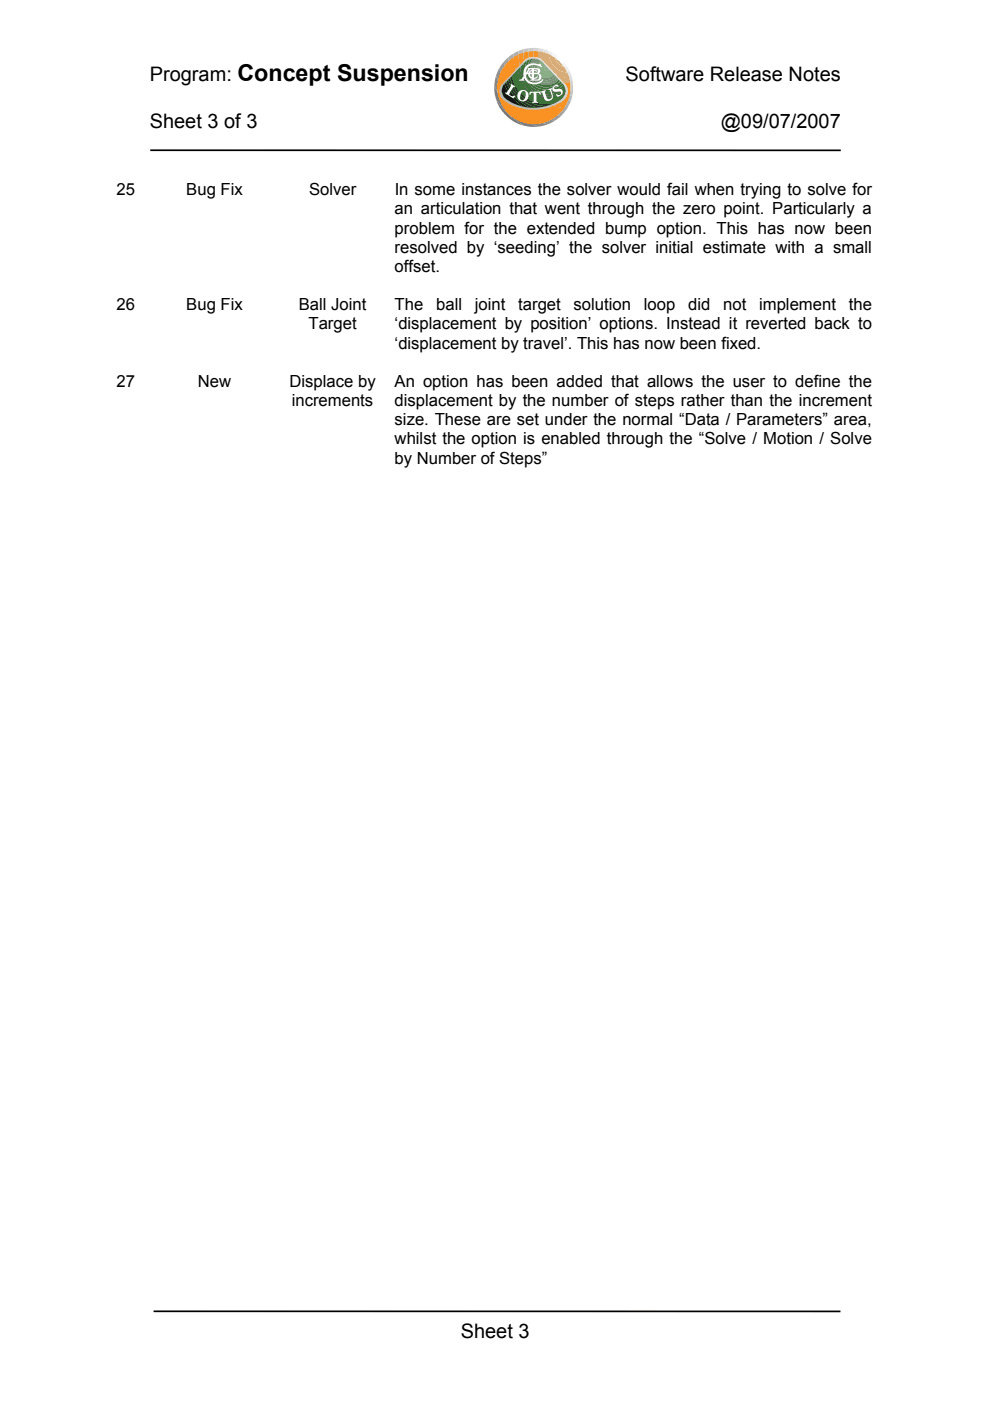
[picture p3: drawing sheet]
<svg xmlns="http://www.w3.org/2000/svg" width="210mm" height="297mm" viewBox="0 0 210 297" stroke-linecap="round" stroke-linejoin="round" font-family="sans-serif">
<path d="M105.2 21a16.7 16.7 0 0 0 6 5.7 8.4 8.4 0 0 1-6-5.7z" fill-rule="evenodd" fill="#777"/>
<path d="M104.8 18a15 15 0 0 0 9.4 8.8l-1.7 .1a4.9 4.9 0 0 1-3.3-1.5 15 15 0 0 1-3.5-3.6l-.6-.9-.2-.7z" fill-rule="evenodd" fill="#7e7e7e"/>
<path d="M105.2 16a14.2 14.2 0 0 0 11 10.4h-.3a3.9 3.9 0 0 1-3.7-.3 14.5 14.5 0 0 1-7.4-8.3z" fill-rule="evenodd" fill="#888"/>
<path d="M105.9 14.4a13 13 0 0 0 11.9 11.1l-1 .6a1.95 1.95 0 0 1-2.1-.1 13.8 13.8 0 0 1-9.5-10.1z" fill-rule="evenodd" fill="#909090"/>
<path d="M106.7 13.2l.1-.1a12 12 0 0 0 12.2 11.5l-1.2 .9a12.8 12.8 0 0 1-11.9-11.2z" fill-rule="evenodd" fill="#9a9a9a"/>
<path d="M107.1 12.7l.7-.6v1.2a11 11 0 0 0 10.6 10.3l1.5-.1-.9 1a11.9 11.9 0 0 1-12.2-11.5z" fill-rule="evenodd" fill="#a1a1a1"/>
<path d="M107.8 12.1l1.1-.8a10 10 0 0 0 11.7 11.1l-.7 1.1-1.5 .1a11.1 11.1 0 0 1-10.6-10.3z" fill-rule="evenodd" fill="#aaa"/>
<path d="M108.9 11.3l1-.5-.1 2.3a9.1 9.1 0 0 0 8.4 8.4h1.2l1.7-.2-.1 .3a1.23 1.23 0 0 1-1.6 .9 10.1 10.1 0 0 1-10.5-11.2z" fill-rule="evenodd" fill="#b2b2b2"/>
<path d="M109.9 10.8l1.2-.4-.3 2.5a8.1 8.1 0 0 0 7.6 7.7l1.9-.2 1.1-.2-.2 .7a.55 .55 0 0 1-.7 .5l-2.3 .1a9.1 9.1 0 0 1-8.4-8.4z" fill-rule="evenodd" fill="#bbb"/>
<path d="M111.1 10.4l1.1-.2a7 7 0 0 0 1.8 7.4 7 7 0 0 0 7.5 1.4v.5a.77 .77 0 0 1-.9 .9l-1.1 .1a8.3 8.3 0 0 1-5.3-1.4 8.1 8.1 0 0 1-3.4-6.2z" fill-rule="evenodd" fill="#c3c3c3"/>
<path d="M112.2 10.2h1.1l-.4 1.5-.1 1.2a6.1 6.1 0 0 0 5.6 5.6l1.6-.1 1.5-.5v1.1a7 7 0 0 1-7.5-1.4 7 7 0 0 1-1.8-7.4z" fill-rule="evenodd" fill="#ccc"/>
<path d="M113.3 10.2l1 .1a5.2 5.2 0 0 0-.3 3.7l.3 .5a4.8 4.8 0 0 0 2.6 2.6 4.9 4.9 0 0 0 4.5-.2v.3a.77 .77 0 0 1-.8 1.1 6.9 6.9 0 0 1-2.9 .1 6.1 6.1 0 0 1-4.9-5.5l.1-1.2z" fill-rule="evenodd" fill="#d4d4d4"/>
<path d="M114.3 10.3l1.1 .2-.5 1.4v1.3l.4 1.3 .9 1.1 1 .6 1 .3 1.6-.1 1.3-.5 .2 .5a.48 .48 0 0 1-.5 .7 5.1 5.1 0 0 1-5.7-1.2 5.1 5.1 0 0 1-1.2-4.3z" fill-rule="evenodd" fill="#ddd"/>
<path d="M115.4 10.5l1 .3-.5 1-.1 1a3.1 3.1 0 0 0 2.8 2.7h.8l.7-.2a.46 .46 0 0 1 .6-.3 .46 .46 0 0 1 .3 .6v.1a.62 .62 0 0 1-.7 .6l-.9 .2-1.5-.1-1.1-.4-1-.8-.5-.7-.4-1.3v-1.3z" fill-rule="evenodd" fill="#e5e5e5"/>
<path d="M116.4 10.8l.6 .3a.25 .25 0 0 1 .3 .2 .25 .25 0 0 1-.2 .3 2.01 2.01 0 0 0 .5 2.5 2.01 2.01 0 0 0 2.6-.1l.3 .5a.38 .38 0 0 1 .2 .4 .38 .38 0 0 1-.5 .3l-.8 .3h-.8a3.1 3.1 0 0 1-2.8-2.7l.1-1z" fill-rule="evenodd" fill="#eee"/>
<path d="M117.2 11.3l.9 .5-.2 .5v.4a1.05 1.05 0 0 0 .8 .8l.5-.1a.42 .42 0 0 1 .5-.1 .42 .42 0 0 1 .3 .4l.1 .1a.39 .39 0 0 1-.4 .6 2.02 2.02 0 0 1-2.4-.6 2.02 2.02 0 0 1-.1-2.5z" fill-rule="evenodd" fill="#f6f6f6"/>
<path d="M118 11.9a.42 .42 0 0 1 .6 .3l.8 .8a.29 .29 0 0 1 0 .3 .29 .29 0 0 1-.3 .2h-.4a1.05 1.05 0 0 1-.8-.8z" fill-rule="evenodd" fill="#fff"/>
<path d="M105.5 19.2l1.5 2.5 1 1.1 2.2 2 2.4 1.5a7.8 7.8 0 0 1-6.8-5.4z" fill-rule="evenodd" fill="#ff8911"/>
<path d="M105.6 17a15.7 15.7 0 0 0 9.2 9.1l-.2 .1a3.8 3.8 0 0 1-3.9-1.1l-2.7-2.3a14 14 0 0 1-2.5-3.7z" fill-rule="evenodd" fill="#ff8e17"/>
<path d="M106.2 15.3a14.9 14.9 0 0 0 10.3 10.3l-.4 .2a2.5 2.5 0 0 1-2.8-.3 15.7 15.7 0 0 1-7.7-8.8z" fill-rule="evenodd" fill="#ff921d"/>
<path d="M107 14a13.9 13.9 0 0 0 10.8 10.8l-1.2 .7a14.3 14.3 0 0 1-10.4-10.3z" fill-rule="evenodd" fill="#ff9623"/>
<path d="M107.9 12.9a12.8 12.8 0 0 0 10.9 11l-.9 .9a13.6 13.6 0 0 1-10.9-10.9z" fill-rule="evenodd" fill="#ff9b29"/>
<path d="M107.9 12.9l1-.8a11.8 11.8 0 0 0 10.7 10.8l-.7 .9a12.5 12.5 0 0 1-11-10.9z" fill-rule="evenodd" fill="#ff9f2f"/>
<path d="M108.9 12.1l1-.5a10.7 10.7 0 0 0 10.3 10.3l-.5 .9a11.6 11.6 0 0 1-10.8-10.7z" fill-rule="evenodd" fill="#ffa435"/>
<path d="M109.9 11.6l1-.4a9.9 9.9 0 0 0 9.7 9.7l-.4 .9a10.6 10.6 0 0 1-10.3-10.2z" fill-rule="evenodd" fill="#ffa83a"/>
<path d="M111 11.2l1.1-.3a8.6 8.6 0 0 0 4.4 7.8 9.4 9.4 0 0 0 3.7 1h.7l-.3 1a9.5 9.5 0 0 1-9.6-9.5z" fill-rule="evenodd" fill="#ffad40"/>
<path d="M112.1 10.9l1-.1v.8a7.6 7.6 0 0 0 7.9 7l-.1 1.1h-.7a9 9 0 0 1-6.1-3 8.5 8.5 0 0 1-1.9-3.8z" fill-rule="evenodd" fill="#ffb146"/>
<path d="M113.1 10.8l1.1 .1a6.2 6.2 0 0 0 1.6 4.6 7.8 7.8 0 0 0 2.9 1.8l2.2 .3 .1 .8a.37 .37 0 0 1-.6 .2 7.5 7.5 0 0 1-7.3-7z" fill-rule="evenodd" fill="#ffb64c"/>
<path d="M114.2 10.9l1.1 .2 .1 1.3 .6 1.5 1 1.2 .9 .6a6.6 6.6 0 0 0 2.8 .9l.2 1-.9-.1a6.3 6.3 0 0 1-3.8-1.7 6.4 6.4 0 0 1-2-4.8z" fill-rule="evenodd" fill="#ffba52"/>
<path d="M115.3 11.1l.2 .1a1.07 1.07 0 0 1 1 1.2 4.7 4.7 0 0 0 3.8 3.1l.4 1a5.4 5.4 0 0 1-5.4-4.9z" fill-rule="evenodd" fill="#ffbf58"/>
<path d="M116.4 11.5l.3 .1a2.71 2.71 0 0 1 1.4 1.5l.5 .6a2.62 2.62 0 0 1 1.7 1.7 4.3 4.3 0 0 1-3.9-3.9z" fill-rule="evenodd" fill="#ffc35e"/>
<path d="M117.6 12.2l1 .8 1 1.2a3.3 3.3 0 0 1-2-2z" fill-rule="evenodd" fill="#ffc864"/>
<path d="M107.3 16.9l.3-.3a14.3 14.3 0 0 0 4.9 6.6l-2.4-.4a6.7 6.7 0 0 1-4-2.4 2.47 2.47 0 0 1 .9-3.1z" fill-rule="evenodd" fill="#b7b7b7"/>
<path d="M108.2 16a13.2 13.2 0 0 0 5.6 7.2l-1.2 .1a12.6 12.6 0 0 1-4.9-6.7z" fill-rule="evenodd" fill="#bababa"/>
<path d="M108.8 15.4a12.8 12.8 0 0 0 6.2 7.7h-.3a1.79 1.79 0 0 1-2.1-.7 12.5 12.5 0 0 1-4.4-6.4z" fill-rule="evenodd" fill="#bebebe"/>
<path d="M109.3 14.8a11.8 11.8 0 0 0 5.4 7.2l1.5 .8-.2 .1a1.94 1.94 0 0 1-2.1-.5 12.4 12.4 0 0 1-5.1-7z" fill-rule="evenodd" fill="#c2c2c2"/>
<path d="M109.6 14.5l.4-.4 .2 .7a11.3 11.3 0 0 0 1.9 3.9 11.7 11.7 0 0 0 5.2 3.8l-1.1 .3-1.5-.8a11.4 11.4 0 0 1-5.3-7.3z" fill-rule="evenodd" fill="#c6c6c6"/>
<path d="M110.6 13.4a10.6 10.6 0 0 0 7.7 8.6l-.5 .3a.88 .88 0 0 1-1.2-.1 11.2 11.2 0 0 1-5.5-5l-.5-1-.6-2.1z" fill-rule="evenodd" fill="#c9c9c9"/>
<path d="M111.1 12.9l.2-.2a10.1 10.1 0 0 0 1.5 4.5 9.5 9.5 0 0 0 6.5 4.2l-.8 .5a6.3 6.3 0 0 1-3.6-1.5 9.9 9.9 0 0 1-4.2-7.1z" fill-rule="evenodd" fill="#cdcdcd"/>
<path d="M111.4 12.6l.6-.3a9 9 0 0 0 8 8.5l-.6 .6a9.1 9.1 0 0 1-7-4.9l-.8-2.2a2.25 2.25 0 0 1-.2-1.7z" fill-rule="evenodd" fill="#d1d1d1"/>
<path d="M112 12.3l.7-.2a8.4 8.4 0 0 0 7.6 8l-.3 .6a6.2 6.2 0 0 1-3.1-.8 9.1 9.1 0 0 1-4.9-7.6z" fill-rule="evenodd" fill="#d5d5d5"/>
<path d="M112.8 12.1h.7a7.4 7.4 0 0 0 3.4 6 7.3 7.3 0 0 0 3.5 1.2l-.1 .8a8.3 8.3 0 0 1-7.5-8z" fill-rule="evenodd" fill="#d9d9d9"/>
<path d="M113.5 12.1l.7 .2a7.1 7.1 0 0 0 6.1 6.3l.1 .7a7.5 7.5 0 0 1-5.1-2.5l-1.2-2-.4-1z" fill-rule="evenodd" fill="#dcdcdc"/>
<path d="M114.3 12.3l.7 .4a6.3 6.3 0 0 0 4.8 5.1l.4 .7a6.7 6.7 0 0 1-5.9-6.2z" fill-rule="evenodd" fill="#e0e0e0"/>
<path d="M115.1 12.8l1.1 1.2 .9 1.4 1.6 1.2 1 1.1a5.9 5.9 0 0 1-4.6-4.9z" fill-rule="evenodd" fill="#e4e4e4"/>
<path d="M116.2 14l2.3 2.5-1.4-1.1z" fill-rule="evenodd" fill="#e8e8e8"/>
<path d="M106.8 18l.1-.2a9.1 9.1 0 0 0 3.7 4.6l.3 .2-2-.6-1.1-.6a2.34 2.34 0 0 1-1-3.4z" fill-rule="evenodd" fill="#003d00"/>
<path d="M107 17.7l.3-.3a8.8 8.8 0 0 0 5.1 5.4h-.2a3.6 3.6 0 0 1-2.9-1.4 8.1 8.1 0 0 1-2.3-3.7z" fill-rule="evenodd" fill="#074406"/>
<path d="M107.6 17.1l.1-.1 .5 1.3a8.7 8.7 0 0 0 3.7 3.7l2.1 .8a4.8 4.8 0 0 1-4.2-1.6 8.7 8.7 0 0 1-2.4-3.9z" fill-rule="evenodd" fill="#0e4b0d"/>
<path d="M108 16.6h.1a7.9 7.9 0 0 0 7.7 5.9l-.2 .1a4.1 4.1 0 0 1-3.7-.6 8.7 8.7 0 0 1-3.7-3.7 1.55 1.55 0 0 1-.3-1.5z" fill-rule="evenodd" fill="#165214"/>
<path d="M108.5 16.1l.1 .2a7.4 7.4 0 0 0 4.4 5.1l2 .6h1.2l1.7-.3-.2 .1a4.9 4.9 0 0 1-5.1 0 7.3 7.3 0 0 1-4.4-5.4z" fill-rule="evenodd" fill="#1d591b"/>
<path d="M108.8 15.8l.2-.1a7 7 0 0 0 6.4 5.8l2.1-.2 2-.9-.6 .7a4 4 0 0 1-2.7 .9h-.8a7.5 7.5 0 0 1-6-3.6l-.6-1.4a.93 .93 0 0 1 0-1.2z" fill-rule="evenodd" fill="#246122"/>
<path d="M109.4 15.2a6.5 6.5 0 0 0 10.4 4.4v.3a1.48 1.48 0 0 1-1.2 1.1l-1.3 .4-1.9 .1a6.9 6.9 0 0 1-6.4-5.9z" fill-rule="evenodd" fill="#2c6829"/>
<path d="M109.9 14.7a6 6 0 0 0 3.6 5.4 6 6 0 0 0 6.4-1.1v.1a.65 .65 0 0 1-.6 .9 6.4 6.4 0 0 1-9.8-4.9z" fill-rule="evenodd" fill="#336f30"/>
<path d="M110 14.5l.4-.3v.8a5.5 5.5 0 0 0 3.6 4.7 5.5 5.5 0 0 0 5.7-1.3l.1 .5a5.5 5.5 0 0 1-4.7 1.5 5.8 5.8 0 0 1-5.2-5.8z" fill-rule="evenodd" fill="#3a7637"/>
<path d="M110.8 13.6l.2-.1-.1 1.5a5 5 0 0 0 3.3 4.2 5 5 0 0 0 5.3-1.3l.2 .3a1.08 1.08 0 0 1-1 1 5.5 5.5 0 0 1-8.3-4.2v-.8z" fill-rule="evenodd" fill="#427c3e"/>
<path d="M111.2 13.3l.5-.4-.3 .9v1.2a4.5 4.5 0 0 0 4.1 4h.7a4.4 4.4 0 0 0 2.9-1.4l.4 .3a5 5 0 0 1-5.3 1.3 5 5 0 0 1-3.3-4.2v-1.3z" fill-rule="evenodd" fill="#498545"/>
<path d="M111.7 12.9l.7-.3-.4 .8-.1 1.5a4 4 0 0 0 3.5 3.6h.8l1.1-.3 .8-.4 .7-.6 .3 .4a4.4 4.4 0 0 1-2.9 1.4h-.7a4.5 4.5 0 0 1-4.1-4v-1.2z" fill-rule="evenodd" fill="#518d4c"/>
<path d="M112.4 12.6l.7-.2-.6 1.1-.1 1.3a3.5 3.5 0 0 0 3.1 3.2l1.6-.2 .4-.2 .9-.8 .4 .4-.7 .6-.8 .4-1.1 .3h-.8a4.1 4.1 0 0 1-3.5-3.6l.1-1.5z" fill-rule="evenodd" fill="#589353"/>
<path d="M113.1 12.4l.6 .1-.8 1.4 .1 1.5 .4 .9 .6 .6 1.1 .5 1 .1 1.2-.3 .8-.7 .3 .3-.9 .8-.4 .2-1.6 .2a3.5 3.5 0 0 1-3.1-3.2l.1-1.3z" fill-rule="evenodd" fill="#5f9a5a"/>
<path d="M113.7 12.5l.5 .1-.5 .6-.3 1.1a2.42 2.42 0 0 0 1.4 2.5l1.3 .2 .9-.3 .8-.6 .1 .2a.27 .27 0 0 1 .2 .2 .27 .27 0 0 1-.3 .3l-1.4 .7h-.9l-.9-.2-1-.8-.6-1.1-.1-1.2 .2-.8z" fill-rule="evenodd" fill="#67a161"/>
<path d="M114.1 12.7l.6 .2a2.04 2.04 0 0 0-.5 2.8l.5 .5a1.97 1.97 0 0 0 2.7-.5l.2 .3a.38 .38 0 0 1 0 .4 .38 .38 0 0 1-.3 .2l-1.2 .4-1.3-.2a2.41 2.41 0 0 1-1.4-1.8l.1-1.2z" fill-rule="evenodd" fill="#6ea968"/>
<path d="M114.3 13.2l.4-.3a.31 .31 0 0 1 .3 .3 .31 .31 0 0 1-.3 .3l-.3 .5-.1 .7a1.6 1.6 0 0 0 1.4 1.3l.8-.1 .6-.5 .1 .1a.3 .3 0 0 1 .2 .3 .3 .3 0 0 1-.3 .3l-.6 .3-1 .1-.8-.3-.6-.7a2.09 2.09 0 0 1 .2-2.3z" fill-rule="evenodd" fill="#75b06f"/>
<path d="M114.9 13.4a.3 .3 0 0 1 .4 .1 .3 .3 0 0 1-.3 .4l-.1 .8a1 1 0 0 0 .8 .8l.7-.1a.33 .33 0 0 1 .4-.3 .33 .33 0 0 1 .2 .4 .33 .33 0 0 1-.3 .3l-1 .2a1.6 1.6 0 0 1-1.4-1.3l.1-.7z" fill-rule="evenodd" fill="#7cb776"/>
<path d="M115.1 13.8a.34 .34 0 0 1 .4-.1 .34 .34 0 0 1 .2 .4 .49 .49 0 0 0-.2 .8 .49 .49 0 0 0 .8-.3 .46 .46 0 0 1 .3 .6 .46 .46 0 0 1-.6 .3h-.3a1.06 1.06 0 0 1-.8-.8v-.4z" fill-rule="evenodd" fill="#85be7c"/>
<path d="M115.4 14.3l.4-.3 .1 .2a.44 .44 0 0 1 .4 .5 .44 .44 0 0 1-.5 .3l-.4-.3z" fill-rule="evenodd" fill="#8dc685"/>
<g fill="#fff">
<path d="M108.3 17.8l.9 .5v.2h-.4l-.7 1.2a.57 .57 0 0 0 .1 .6 .57 .57 0 0 0 .6 .1l.3-.1 .2 .1-.5 .4-1.7-1.1 .4-.1 .8-1.4zM110.7 19.4l-.4 .7v.8l.1 .3 .5 .1 .4-.5 .2-1.1-.3-.4zM109.7 20.3a1.21 1.21 0 0 1 2.4 0 1.21 1.21 0 0 1-2.4 0zM112.3 19.5l2.3-.1 .1 .7h-.3l-.2-.4h-.5v1.8l.4 .1v.2h-1.3v-.1l.4-.2v-1.8h-.5l-.3 .4h-.2z" fill-rule="evenodd"/>
<path d="M114.6 19.5l1.1-.4-.2 .5 .4 1.1a.58 .58 0 0 0 .6 .3 .58 .58 0 0 0 .5-.3l-.3-1.4-.2-.2h-.2l-.1-.2 .8-.2-.1 .5 .3 1v.5l-.4 .5a.87 .87 0 0 1-1.5-.4l-.3-1.2h-.3z" fill-rule="evenodd"/>
<path d="M117.3 18.4l.3-.3 .6-.1 .2 .3-.1 .1-.3-.1h-.3l-.2 .5 .1 .1 1.2-.1 .5 .4v.7l-.4 .4-.7 .3-.3-.5 .1-.1a.48 .48 0 0 0 .7 .1 .48 .48 0 0 0 .1-.7l-1.3 .1a.65 .65 0 0 1-.2-1.1z" fill-rule="evenodd"/>
<path d="M111.6 13.9l1-.5h.9l.7 .2 .4-.2 .4 .9-1.3-.5h-1l-.8 .4-.4 1v.2l.5-.7-.1-.3 2.4 .2 .3 .6-.4 .4 .5 .2 .1 .4v.4l-.3 .4-.3 .1h-1.8l.3-.4-.6-.4-.1-.6h-.3l-.2 .4 .5 .9 .9 .5 1.3-.1 .9-.6a1.28 1.28 0 0 1-1.5 1.1h-.7l-.9-.3-.9-1-.1 .3 .2 .2h-1.2l.2-.2 .3-.1 .5-.6v-1.3zM112.4 14.7l.3 .1-.8 .6zM112.4 15.7h.3v.7l-.2-.2zM112.5 15.2l.2-.1v.3h-.3zM113.2 14.7l.8 .1v.5l-.1 .1h-.7v-.4l.7 .2-.2-.4-.3 .1zM113.2 15.7l1 .1 .1 .4-.1 .5-1 .1 .6-.2 .2-.3v-.2l-.3 .3-.5 .1z" fill-rule="evenodd"/>
</g>
<path d="M31.9 31.9h146.4M32.6 278h145.6" fill="none" stroke="#000" stroke-width=".36"/>
<text font-size="4.9" x="50.4" y="17.2">Concept Suspension</text>
<g font-size="4.2">
<text x="31.7" y="17.2">Program:</text>
<text x="132.7" y="17.2">Software Release Notes</text>
<text x="31.8" y="27.1">Sheet 3 of 3</text>
<text x="152.8" y="27.1">@09/07/2007</text>
<text x="97.7" y="283.6">Sheet 3</text>
</g>
<g font-size="3.5">
<text x="24.7" y="41.4">25</text>
<text x="39.5" y="41.4">Bug Fix</text>
<text x="65.5" y="41.4">Solver</text>
<text x="83.7" y="41.4">In some instances the solver would fail when trying to solve for</text>
<text x="83.7" y="45.4">an articulation that went through the zero point. Particularly a</text>
<text x="83.7" y="49.5">problem for the extended bump option. This has now been</text>
<text x="83.7" y="53.6">resolved by ‘seeding’ the solver initial estimate with a small</text>
<text x="83.7" y="57.6">offset.</text>
<text x="24.7" y="65.8">26</text>
<text x="39.5" y="65.8">Bug Fix</text>
<text x="63.4" y="65.8">Ball Joint</text>
<text x="83.7" y="65.8">The</text>
<text x="92.5" y="65.8">ball</text>
<text x="100.7" y="65.8">joint</text>
<text x="109.9" y="65.8">target</text>
<text x="121.6" y="65.8">solution</text>
<text x="136.5" y="65.8">loop</text>
<text x="145.9" y="65.8">did</text>
<text x="153.3" y="65.8">not</text>
<text x="161" y="65.8">implement</text>
<text x="180" y="65.8">the</text>
<text x="65.4" y="69.8">Target</text>
<text x="83.7" y="69.8">‘displacement by position’ options. Instead it reverted back to</text>
<text x="83.7" y="73.9">‘displacement by travel’. This has now been fixed.</text>
<text x="24.7" y="82">27</text>
<text x="41.9" y="82">New</text>
<text x="61.4" y="82">Displace by</text>
<text x="83.7" y="82">An option has been added that allows the user to define the</text>
<text x="61.8" y="86.1">increments</text>
<text x="83.7" y="86.1">displacement by the number of steps rather than the increment</text>
<text x="83.7" y="90.1">size. These are set under the normal “Data / Parameters” area,</text>
<text x="83.7" y="94.2">whilst the option is enabled through the “Solve / Motion / Solve</text>
<text x="83.7" y="98.3">by Number of Steps”</text>
</g>
</svg>
